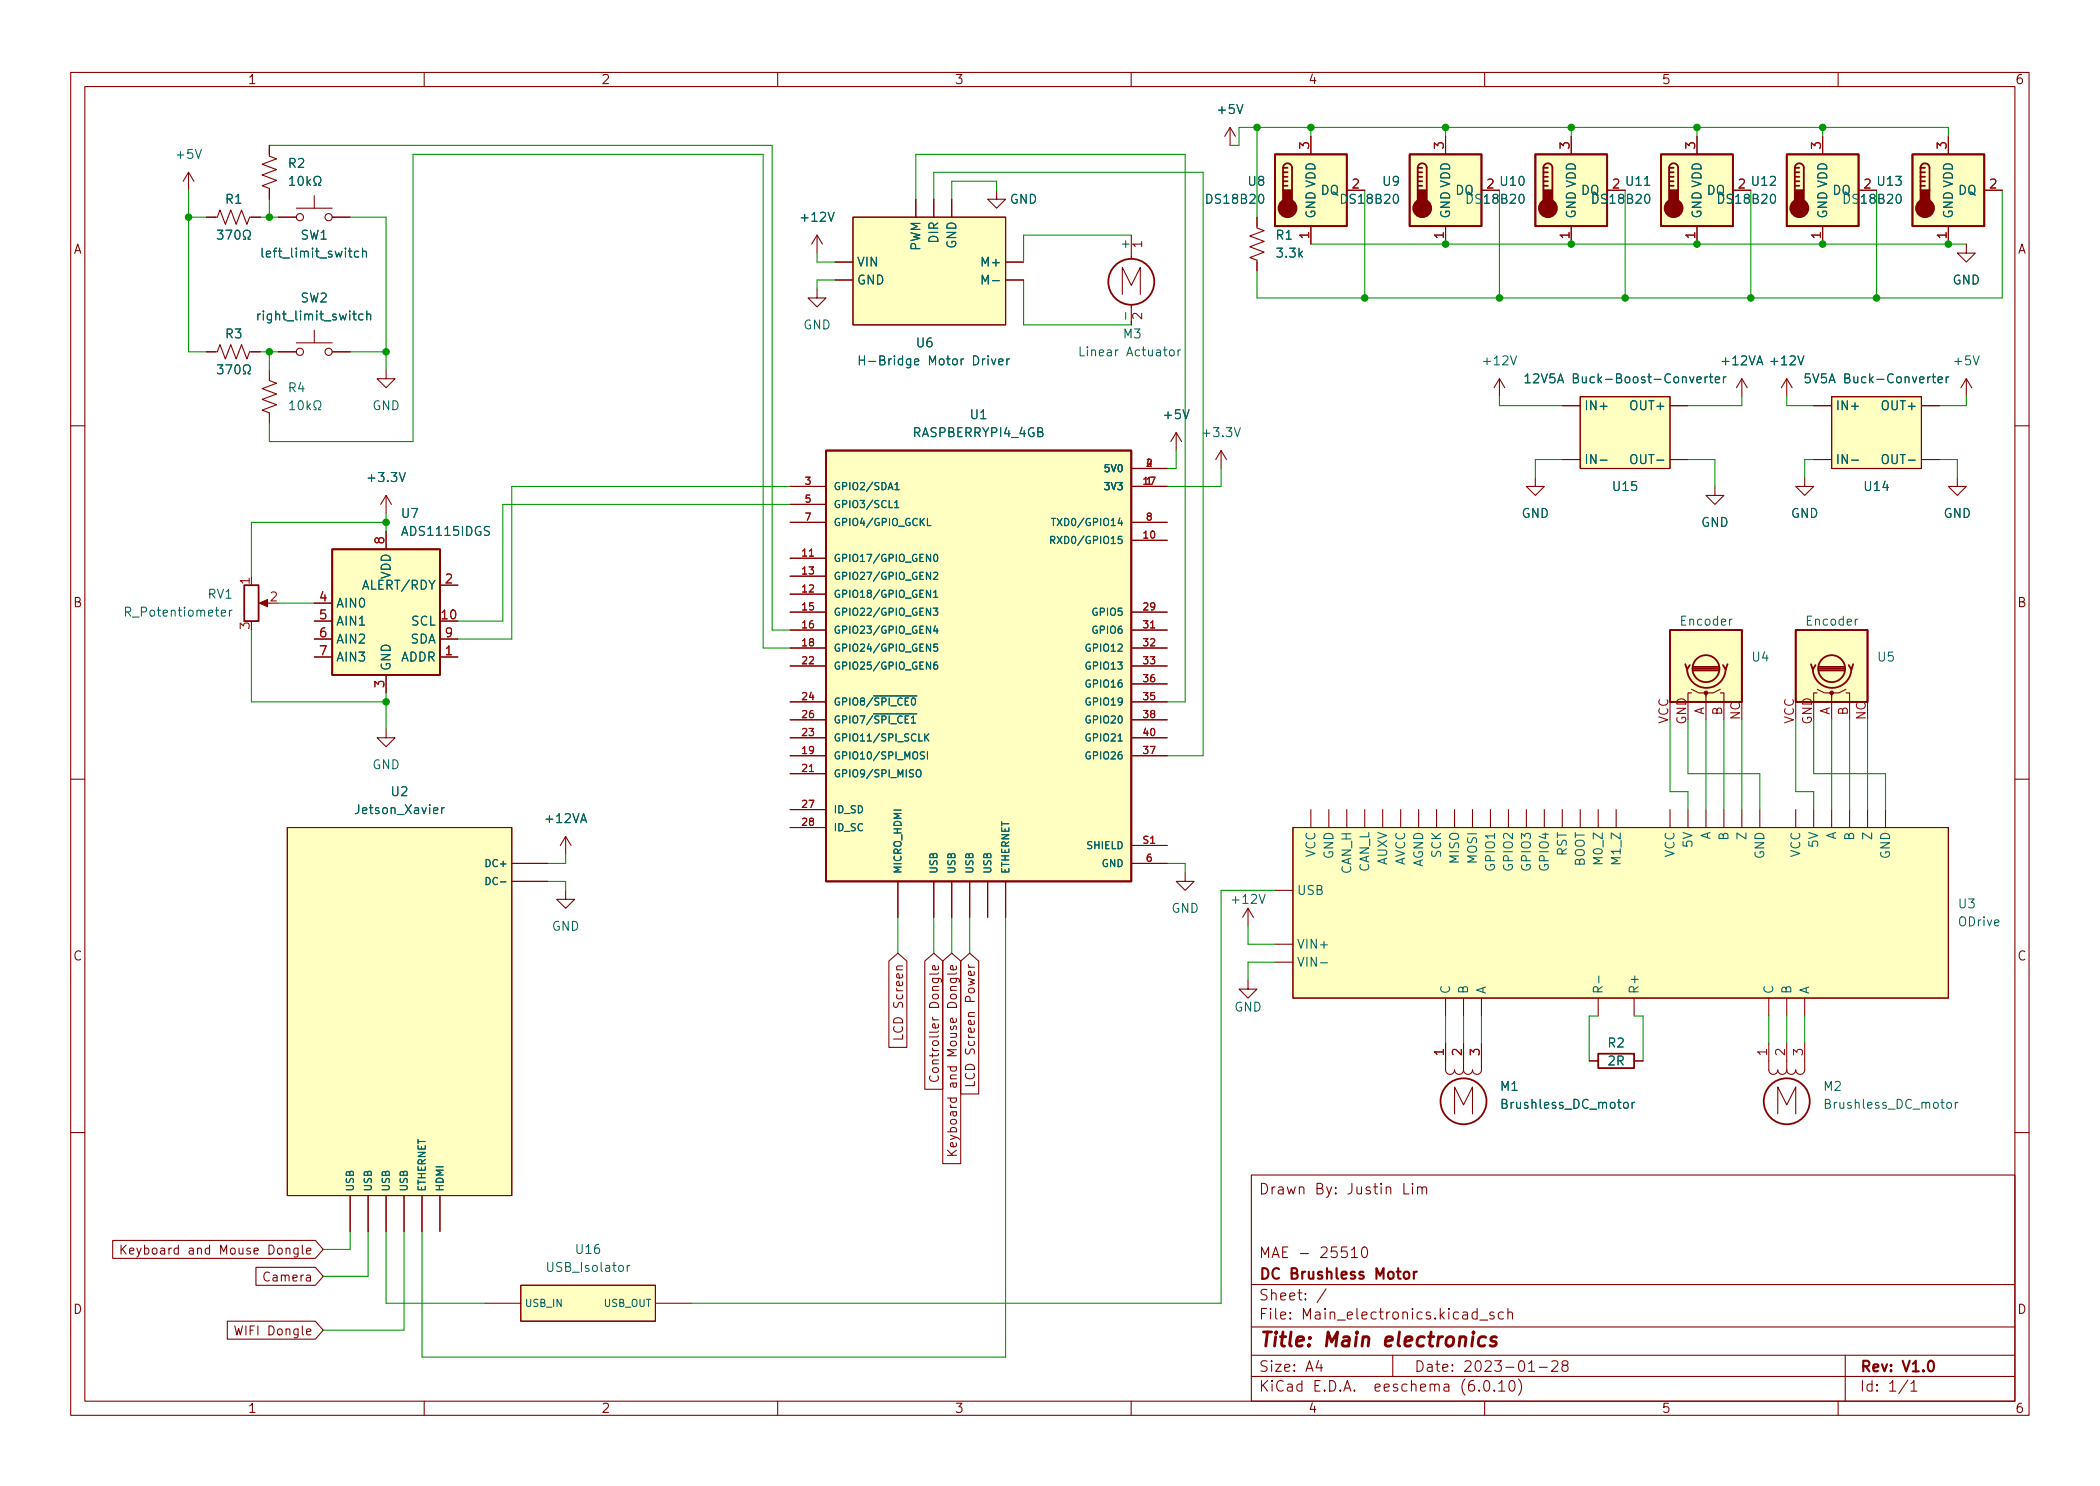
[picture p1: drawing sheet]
<svg xmlns="http://www.w3.org/2000/svg" width="297mm" height="210mm" viewBox="0 0 297 210" stroke-linecap="round" stroke-linejoin="round" font-family="sans-serif">
<g fill="none" stroke="#840000" stroke-width=".15">
<path d="M10 10.2h277v190.1h-277zM12 12.2h273v186.1h-273zM60 10.2v2M110 10.2v2M160 10.2v2M174 18l-.8 1.3M174 18v2.6M174 18l.8 1.3M185.4 19.3v2.5M204.5 19.3v2.5M210 10.2v2M222.2 19.3v2.5"/>
<path d="M240 19.3v2.5M257.8 19.3v2.5M260 10.2v2M275.6 19.3v2.5M26.7 24.4l-.8 1.2M26.7 24.4v2.5M26.7 24.4l.7 1.2M29.2 30.7h1.5l.4-1 .8 2 .7-2 .8 2 .8-2 .7 2 .4-1h1.5M38.1 20.6v1.5l1 .4-2 .7 2 .8-2 .8 2 .7-2 .8 1 .4v1.5M39.4 30.7h2.5M41.9 29.5h5.1M44.4 27.7v1.8"/>
<path d="M47 30.7h2.5M115.6 33.3l-.8 1.2M115.6 33.3v2.5M115.6 33.3l.7 1.2M118.1 39.6h2.5M118.1 37.1h2.5M120.6 30.7h21.6v15.3h-21.6zM129.5 28.2v2.5M132.1 28.2v2.5M134.6 28.2v2.5M141 26.9v1.3h1.2l-1.2 1.3-1.3-1.3h1.3M142.2 39.6h2.6"/>
<path d="M142.2 37.1h2.6M160 33.3v3.3M177.8 30.7v1.6l1 .3-2 .8 2 .8-2 .7 2 .8-2 .7 1 .4v1.5M185.4 32v2.5M204.5 32v2.5M222.2 32v2.5M240 32v2.5M257.8 32v2.5M275.6 32v2.5M278.1 34.5v1.3h1.3l-1.3 1.3-1.2-1.3h1.2M280.7 26.9h2.5M29.2 49.8h1.5l.4-1 .8 2 .7-2 .8 2 .8-2 .7 2 .4-1h1.5"/>
<path d="M38.1 52.3v1.5l1 .4-2 .8 2 .7-2 .8 2 .8-2 .7 1 .4v1.5M39.4 49.8h2.5M41.9 48.5h5.1M44.4 46.7v1.8M47 49.8h2.5M54.6 52.3v1.3h1.3l-1.3 1.3-1.3-1.3h1.3M115.6 40.9v1.3h1.2l-1.2 1.2-1.3-1.2h1.3M158.7 41.7v-3.9l1.3 2.6 1.3-2.6v3.9M160 43.1v2.9M212.1 53.6l-.8 1.3M212.1 53.6v2.5M212.1 53.6l.8 1.3"/>
<path d="M221 56.8h.1M221 57.4h2.5M223.5 56.1h12.7v10.2h-12.7zM236.2 57.4h2.6M246.4 53.6l-.8 1.3M246.4 53.6v2.5M246.4 53.6l.7 1.3M252.7 53.6v2.5M252.7 53.6l-.7 1.3M252.7 53.6l.8 1.3M256.5 56.8h.1M256.5 57.4h2.6"/>
<path d="M259.1 56.1h12.7v10.2h-12.7zM271.8 57.4h2.5M278.1 53.6l-.7 1.3M278.1 53.6v2.5M278.1 53.6l.8 1.3M10 60.2h2M54.6 70.1v2.5M54.6 75.2v2.5M54.6 70.1l-.8 1.3M54.6 70.1l.8 1.3M111.8 68.8h5M111.8 79h5"/>
<path d="M111.8 71.4h5M111.8 73.9h5M160 68.8h5.1M160 76.4h5.1M160 66.3h5.1M160 73.9h5.1M166.4 61.2l-.8 1.3M166.4 61.2v2.5M166.4 61.2l.7 1.3M172.7 63.7l-.7 1.3M172.7 63.7v2.6M172.7 63.7l.8 1.3"/>
<path d="M217.2 67.6v1.2h1.2l-1.2 1.3-1.3-1.3h1.3M221 65h2.5M236.2 65h2.6M242.6 68.8v1.3h1.2l-1.2 1.3-1.3-1.3h1.3M255.3 67.6v1.2h1.2l-1.2 1.3-1.3-1.3h1.3M256.5 65h2.6M271.8 65h2.5M276.9 67.6v1.2h1.2l-1.2 1.3-1.3-1.3h1.3M285 60.2h2M37.1 85.3h1M44.4 93h2.6M44.4 85.3h2.6"/>
<path d="M44.4 87.9h2.6M44.4 90.4h2.6M54.6 95.5v2.5M62.2 93h2.6M62.2 82.8h2.6M62.2 90.4h2.6M111.8 84.1h5M111.8 81.5h5M111.8 86.6h5M111.8 89.1h5M111.8 91.7h5M111.8 94.2h5"/>
<path d="M111.8 99.3h5M160 86.6h5.1M160 89.1h5.1M160 91.7h5.1M160 94.2h5.1M160 99.3h5.1M160 96.8h5.1M239.3 98h-.5v1.3M239.3 97.5l1 .5h1v.5M243.3 98h.5v3.8M243.3 97.5l-1 .5h-1v3.8M257 98h-.5v1.3"/>
<path d="M257 97.5l1.1 .5h1v.5M261.1 98h.5v3.8M261.1 97.5l-1 .5h-1v3.8M10 110.2h2M40.6 117.1h31.8v52.1h-31.8zM54.6 103.1v1.3h1.3l-1.3 1.3-1.3-1.3h1.3M80 118.4l-.8 1.2M80 118.4v2.5M80 118.4l.8 1.2M111.8 106.9h5M111.8 109.5h5M111.8 104.4h5"/>
<path d="M111.8 101.8h5M111.8 114.5h5M111.8 117.1h5M160 106.9h5.1M160 104.4h5.1M160 101.8h5.1M160 119.6h5.1M182.9 117.1h92.7v24.1h-92.7zM185.4 114.5v2.6M188 114.5v2.6M190.5 114.5v2.6M193 114.5v2.6"/>
<path d="M195.6 114.5v2.6M198.1 114.5v2.6M200.7 114.5v2.6M203.2 114.5v2.6M205.7 114.5v2.6M208.3 114.5v2.6M210.8 114.5v2.6M213.4 114.5v2.6M215.9 114.5v2.6M218.4 114.5v2.6M221 114.5v2.6M223.5 114.5v2.6"/>
<path d="M226.1 114.5v2.6M228.6 114.5v2.6M236.2 114.5v2.6M238.8 114.5v2.6M241.3 114.5v2.6M243.8 114.5v2.6M246.4 114.5v2.6M248.9 114.5v2.6M254 114.5v2.6M256.5 114.5v2.6M259.1 114.5v2.6M261.6 114.5v2.6"/>
<path d="M264.2 114.5v2.6M266.7 114.5v2.6M285 110.2h2M72.4 122.2h5.1M72.4 124.7h5.1M80 126v1.2h1.3l-1.3 1.3-1.3-1.3h1.3M125.7 136l1.3-1.1 1.3 1.1v12.2h-2.6zM127 124.7v5.1M130.8 136l1.3-1.1 1.3 1.1v18.1h-2.6zM132.1 124.7v5.1M132.7 136.7v.3l-.1 .2h-.6v-.5l.2-.1 .1 .6M133.3 136l1.3-1.1 1.3 1.1v28.6h-2.6z"/>
<path d="M134.6 124.7v5.1M135.2 136.7l.1 .3-.2 .2h-.6v-.5l.2-.1 .2 .6M135.9 136l1.3-1.1 1.2 1.1v18.8h-2.5zM137.2 124.7v5.1M139.7 124.7v5.1M142.2 124.7v5.1M160 122.2h5.1M167.6 123.4v1.3h1.3l-1.3 1.3-1.2-1.3h1.2M176.5 138.7v1.2h1.3l-1.3 1.3-1.2-1.3h1.2M176.5 128.5l-.7 1.3M176.5 128.5v2.6M176.5 128.5l.8 1.3"/>
<path d="M180.3 126h2.6M180.3 133.6h2.6M180.3 136.1h2.6M127.7 146.4v.6h-1.3M131.6 152.2a.51 .51 0 0 0 0 .6 .51 .51 0 0 0 .6 .2 .48 .48 0 0 0 .5-.2 .48 .48 0 0 0-.1-.6M136.7 151.9a.51 .51 0 0 0 0 .6 .51 .51 0 0 0 .6 .1 .48 .48 0 0 0 .5-.2 .48 .48 0 0 0-.1-.5M137.8 153v.6h-1.2M204.5 147.6v3.8a.64 .64 0 0 0 .6 .6 .64 .64 0 0 0 .6-.6 .64 .64 0 0 0 .7 .6 .64 .64 0 0 0 .6-.6M204.5 141.2v2.6M205.7 157.6v-3.8l1.3 2.5 1.3-2.5v3.8M207 141.2v2.6M207 147.6v3.8"/>
<path d="M209.5 147.6v3.8a.64 .64 0 0 1-.6 .6 .64 .64 0 0 1-.6-.6 .64 .64 0 0 1-.7 .6 .64 .64 0 0 1-.6-.6M209.5 141.2v2.6M224.8 150.1h1.3M226.1 141.2v2.6M231.1 150.1h1.3M231.1 141.2v2.6M250.2 147.6v3.8a.64 .64 0 0 0 .6 .6 .64 .64 0 0 0 .7-.6 .64 .64 0 0 0 .6 .6 .64 .64 0 0 0 .6-.6M250.2 141.2v2.6M251.5 157.6v-3.8l1.2 2.5 1.3-2.5v3.8M252.7 141.2v2.6M252.7 147.6v3.8M255.3 147.6v3.8a.64 .64 0 0 1-.7 .6 .64 .64 0 0 1-.6-.6 .64 .64 0 0 1-.6 .6 .64 .64 0 0 1-.7-.6"/>
<path d="M255.3 141.2v2.6M10 160.2h2M15.9 175.5h28.7l1.1 1.3-1.1 1.2h-28.7zM17.1 176.2v1.2M17.3 176.7l.5 .7M17.8 176.2l-.7 .7M18.3 177l.6-.1v-.2l-.4-.1-.2 .2 .1 .6h.5M19.4 176.6l.3 .8M20 176.6l-.5 1.1-.1 .2M36.2 179.3h8.4l1.1 1.3-1.1 1.3h-8.4zM43.4 177l.6-.1-.1-.2-.4-.1-.1 .2v.6h.5M49.5 169.2v5"/>
<path d="M52.1 169.2v5M54.6 169.2v5M57.1 169.2v5M59.7 169.2v5M62.2 169.2v5M134 163.5h1.3M134 162.7l.7 .8M134.4 160.6l1.2 .4 .1 .2M135.2 161.7l.1 .4-.2 .2-.6-.1v-.5h.2l.2 .6M135.3 162.7l-.7 .6M135.3 160.9l-.9 .3M177 166.3h108v32h-108z"/>
<path d="M191.1 176.9l.5-.5v1.5M191.1 177.9h.9M192.7 176.6a.36 .36 0 0 1 .4-.2 .36 .36 0 0 1 .3 .3 .77 .77 0 0 1-.5 1.2 .91 .91 0 0 1-.2-1.3zM198.6 167.4v1.5h.7M199.8 167.4l-.1 .1 .1 .1 .1-.1-.1-.1v.2M199.8 167.9v1M200.5 168.1a.37 .37 0 0 1 .6 0v.8M200.5 167.9v1M201.1 168.1l.3-.2 .3 .1 .1 .9M285 160.2h2M32.2 186.9h12.4l1.1 1.3-1.1 1.3h-12.4zM33.2 187.6l.3 1.3 .3-.9 .2 .9 .3-1.3"/>
<path d="M60 198.3v2M68.6 184.4h5.1M73.7 181.9h19v5h-19zM92.7 184.4h5.1M110 198.3v2M160 198.3v2M177 194.8h108M177 191.8h108M177 187.8h108M177 181.8h108M186.5 192.5l-.4 1h1M186.9 193v1"/>
<path d="M187.6 182.4l-1.3 1.9M197 191.8v3M208.9 185.7l-.4-.1-.3 .3v.4l.2 .3h.1h.4M208.9 185.1v1.5M209.3 186.8h1.1M210 198.3v2M210.1 195.4a.36 .36 0 0 1 .5 .2 .77 .77 0 0 1-.4 1.2 1 1 0 0 1-.1-1.4zM211.3 185.7l-.4-.1-.2 .2 .1 .3 .5 .1 .1 .1-.1 .3h-.2h-.4M211.4 196.7v.1h-.1l.1-.1v.1M212 195.8l.4-.5v1.5M212 196.8h.9M212.6 185.7l-.4-.1-.3 .3v.4l.2 .3h.1h.4"/>
<path d="M213.3 185.8a.37 .37 0 0 1 .6 0v.8M213.3 185.1v1.5M213.6 195.4a.36 .36 0 0 1 .6 .2 .77 .77 0 0 1-.4 1.2 1 1 0 0 1-.2-1.4zM214.8 195.1a1.72 1.72 0 0 1 0 2.3M216.2 194h.9M217.7 193.5h1.2M219.5 192.7l.2-.2 .5 .1a.41 .41 0 0 1 .1 .6l-.9 .8h1M221.2 193.2l-.1-.1a.31 .31 0 0 1-.2-.3 .31 .31 0 0 1 .3-.3l.4 .1a.31 .31 0 0 1 .2 .3 .31 .31 0 0 1-.3 .3h-.4l-.2 .3 .1 .4 .2 .1h.4l.2-.3-.1-.4-.2-.1M260 198.3v2M261 191.8v6.5M269.9 195.3l-1.3 1.9M270.3 195.8l.4-.5v1.5"/>
<path d="M270.3 196.8h.9"/>
<circle cx="42.4" cy="30.7" r=".51"/>
<circle cx="46.5" cy="30.7" r=".51"/>
<circle cx="42.4" cy="49.8" r=".51"/>
<circle cx="46.5" cy="49.8" r=".51"/>
</g>
<path d="M200 179.9v1M200.4 179.9l-.3 .1-.1 .2M198.6 180.1a.41 .41 0 0 1 .4-.2 .41 .41 0 0 1 .3 .3v.4a.41 .41 0 0 1-.4 .3 .41 .41 0 0 1-.3-.3zM272.9 192.6a.36 .36 0 0 1 .6 .2 .77 .77 0 0 1-.4 1.2 1 1 0 0 1-.2-1.4z" fill="none" stroke="#840000" stroke-width=".3"/>
<path d="M208.3 189.1l-.1 1.4M208.4 188.5l-.1 .1 .1 .1 .1-.1-.1-.1v.2M210.1 189.2a.66 .66 0 0 0-.9 .3l-.1 .6 .1 .3 .2 .1 .6-.1M211.7 189.2a.49 .49 0 0 0-.8 .3v.2l.7 .2v.3l-.3 .3-.5-.1" fill="none" stroke="#840000" stroke-width=".4"/>
<g fill="none" stroke="#840000" stroke-width=".25">
<path d="M180.3 21.8h10.2v10.2h-10.2zM181.5 23.7a.64 .64 0 0 1 .6-.6 .64 .64 0 0 1 .7 .6v3.2M181.5 26.3h.6M181.5 25.6h.6M181.5 25h.6M181.5 24.4h.6M181.5 23.7h.6M181.5 23.7v3.2M199.4 21.8h10.1v10.2h-10.1zM200.5 23.7a.64 .64 0 0 1 .7-.6 .64 .64 0 0 1 .6 .6v3.2M200.5 26.3h.7M200.5 25.6h.7"/>
<path d="M200.5 25h.7M200.5 24.4h.7M200.5 23.7h.7M200.5 23.7v3.2M217.2 21.8h10.1v10.2h-10.1zM218.3 23.7a.64 .64 0 0 1 .6-.6 .64 .64 0 0 1 .7 .6v3.2M218.3 26.3h.6M218.3 25.6h.6M218.3 25h.6M218.3 24.4h.6M218.3 23.7v3.2M218.3 23.7h.6"/>
<path d="M234.9 21.8h10.2v10.2h-10.2zM236.1 23.7a.64 .64 0 0 1 .6-.6 .64 .64 0 0 1 .7 .6v3.2M236.1 26.3h.6M236.1 25.6h.6M236.1 25h.6M236.1 24.4h.6M236.1 23.7h.6M236.1 23.7v3.2M252.7 21.8h10.2v10.2h-10.2zM253.9 23.7a.64 .64 0 0 1 .6-.6 .64 .64 0 0 1 .6 .6v3.2M253.9 26.3h.6M253.9 25.6h.6"/>
<path d="M253.9 25h.6M253.9 24.4h.6M253.9 23.7h.6M253.9 23.7v3.2M270.5 21.8h10.2v10.2h-10.2zM271.7 23.7a.64 .64 0 0 1 .6-.6 .64 .64 0 0 1 .6 .6v3.2M271.7 26.3h.6M271.7 25.6h.6M271.7 25h.6M271.7 24.4h.6M271.7 23.7h.6M271.7 23.7v3.2"/>
<path d="M47 77.7h15.2v17.8h-15.2zM116.8 63.7h43.2v61h-43.2zM34.5 82.8h2.1v5.1h-2.1zM236.2 89.1h10.2v10.2h-10.2zM238.4 94l.2 .7 .4-.6M238.6 94.6a2.73 2.73 0 0 0 2.8 2.7 2.73 2.73 0 0 0 2.7-2.7M239.5 94.4h3.6M239.5 94.9h3.6M239.5 94.6h3.6M244.3 94l-.2 .7-.4-.6M254 89.1h10.2v10.2h-10.2zM256.2 94l.2 .7 .4-.6"/>
<path d="M256.4 94.6a2.73 2.73 0 0 0 2.7 2.7 2.73 2.73 0 0 0 2.8-2.7M257.3 94.4h3.6M257.3 94.9h3.6M257.3 94.6h3.6M262.1 94l-.2 .7-.4-.6M226.1 149.1h5v2h-5z"/>
<circle cx="160" cy="39.9" r="3.3"/>
<circle cx="241.3" cy="94.6" r="1.9"/>
<circle cx="259.1" cy="94.6" r="1.9"/>
<circle cx="207" cy="155.8" r="3.3"/>
<circle cx="252.7" cy="155.8" r="3.3"/>
</g>
<g fill="none" stroke="#006464" stroke-width=".15">
<path d="M30.7 32.6h.8l-.4 .5 .4 .1v.5l-.2 .1h-.4l-.2-.1M32 32.6h.8l-.5 1.2M33.3 32.7l.2-.1a.69 .69 0 0 1 .3 1.1l-.2 .1a.69 .69 0 0 1-.3-1.1zM34.4 33.8h.3v-.2a.54 .54 0 0 1-.2-.7 .54 .54 0 0 1 .7-.3 .58 .58 0 0 1-.1 1v.2h.3M41 25.3l.3-.3v1.2M41 26.2h.7M42.4 25h.1a.69 .69 0 0 1 .3 1.1l-.2 .1a.69 .69 0 0 1-.3-1.1zM43.4 25v1.2M43.6 25.7l.3 .5M43.9 25.4l-.5 .5M44.4 26.2h.3v-.2a.54 .54 0 0 1-.3-.8 .54 .54 0 0 1 .8-.2 .58 .58 0 0 1-.1 1v.2h.3M50.7 35.6l-.3-.1-.3 .3v.3l.2 .2h.4"/>
<path d="M51.3 35.7l.2-.2 .3 .1v.8M51.3 35.1v1.3M30.7 51.6h.8l-.4 .5 .4 .1v.6l-.2 .1h-.4l-.2-.1M32 51.6h.8l-.5 1.3M33.4 51.7l.1-.1a.69 .69 0 0 1 .3 1.2l-.2 .1a.69 .69 0 0 1-.3-1.2zM34.4 52.9h.3v-.2a.54 .54 0 0 1-.2-.8 .54 .54 0 0 1 .7-.2 .58 .58 0 0 1-.1 1v.2h.3M41 57.1l.3-.4v1.3M41 58h.7M42.4 56.8l.1-.1a.69 .69 0 0 1 .3 1.2l-.2 .1a.69 .69 0 0 1-.3-1.2zM43.4 56.7v1.3M43.6 57.5l.3 .5M43.9 57.1l-.5 .5"/>
<path d="M44.4 58h.3v-.3a.54 .54 0 0 1-.3-.7 .54 .54 0 0 1 .8-.2 .58 .58 0 0 1-.1 .9v.3h.3M51.3 44.5l-.3-.1-.3 .3v.3l.2 .2h.4M51.9 44.5l.2-.1 .3 .1v.8M51.9 44v1.3M121.6 50.4v1.2M121.6 51h.7M122.3 50.4v1.2M138.9 40.2v-1.3l.5 .9 .4-.9v1.3M140.2 50.8l.3 .8 .3-.8M141.3 51.2l.6-.1-.1-.3h-.3l-.2 .2v.6h.5M142.4 50.8v.8M142.8 50.8h-.3l-.1 .2"/>
<path d="M165.5 49.6l.2-.1 .3 .1 .1 .5-.1 .2-.3 .1-.2-.2zM166.6 49.5v.9M167 49.5l-.2 .1-.2 .1M215.7 53.3l.4-.4v1.3M215.7 54.2h.7M216.9 53l.2-.1h.3l.2 .1 .1 .3-.1 .1-.7 .8h.8M241.5 53.3l-.2 .1-.1 .2M241.8 53.3h.5M242 52.9v1.1v.1l.3 .1M242.6 53.7l.6-.1v-.2l-.4-.1-.2 .2 .1 .6h.5M243.8 53.3v.9M244.1 53.3l-.2 .1-.1 .2"/>
<path d="M256 52.9h-.6l-.1 .6 .2-.1h.4l.2 .2-.1 .4-.2 .2h-.3l-.2-.2M274.1 53.7l.6-.1v-.2l-.4-.1-.2 .2 .1 .6h.5M275.3 53.3v.9M275.7 53.3l-.3 .1-.1 .2M126.5 71.1l.3-.3v1M126.5 71.8h.6M126.6 68.6l.3-.3v1M126.6 69.3h.6M131.2 73.4v1h.5M132.2 78.5l.1-.1a.54 .54 0 0 1 .4 .5 .54 .54 0 0 1-.4 .5h-.1l-.1-.3zM148.6 76.4h.5l.1-.2v-.2l-.6-.1v1M148.7 73.4h.6"/>
<path d="M148.9 76.4l.3 .5M149 73.4v1M226.3 65.1h1M230.7 64.5a.43 .43 0 0 1 .5-.2 .43 .43 0 0 1 .3 .4v.5a.42 .42 0 0 1-.4 .4 .42 .42 0 0 1-.4-.4zM261.9 65.1h1M266.3 64.5a.43 .43 0 0 1 .5-.2 .43 .43 0 0 1 .3 .4v.5a.42 .42 0 0 1-.4 .4 .42 .42 0 0 1-.5-.4zM32.5 86.3v.9M32.8 86.3l-.2 .1-.1 .2M132 86.1h.6l-.3 .3 .3 .1v.5l-.2 .1-.4-.1M132.1 83.8l.2-.3v1M132.1 81.1l.3-.1 .2 .3-.6 .7h.6M132.1 84.5h.5"/>
<path d="M132.3 88.5l-.2 .8h.6M132.5 93.7h-.2a.68 .68 0 0 0 0 1l.3-.1v-.3l-.2-.2h-.1l-.2 .2M132.5 88.9v.7M132.6 91.1h-.5v.5l.1-.1 .3 .1 .1 .1v.4h-.2h-.3M62.5 114.3v.8M62.8 114.3h-.2l-.1 .2M129.6 109.1l.2-.2a.34 .34 0 0 1 .5 .4v.3a.34 .34 0 0 1-.4 .3 .34 .34 0 0 1-.3-.3zM130.8 106.4h-.4l-.2 .1v.3l.5 .2 .1 .2-.2 .2-.4-.1M130.8 103.8v1M130.9 104.3l.5 .5M131.2 106.4v1M131.4 103.8l-.6 .6"/>
<path d="M68.8 124.2a.51 .51 0 0 1 .5 .5 .51 .51 0 0 1-.5 .5zM186.8 136.2h1M226.2 138.1v1M229.8 156h.3l.2 .2v.4l-.2 .2h-.3l-.2-.2v-.4zM230.9 156v.8M231.2 156h-.2l-.1 .2M275.4 156.1l.2-.1 .4 .1v.5l-.1 .2h-.3l-.2-.1zM276.6 156v.8M276.9 156h-.2l-.1 .2M88.7 179v.9M89.1 179l-.3 .1-.1 .2"/>
</g>
<g fill="#ffffc2" stroke="#ffffc2" stroke-width=".14">
<path d="M217.2 21.8h10.1v10.2h-10.1z"/>
<path d="M270.5 21.8h10.2v10.2h-10.2z"/>
<path d="M199.4 21.8h10.1v10.2h-10.1z"/>
<path d="M120.6 30.7h21.6v15.3h-21.6z"/>
<path d="M259.1 56.1h12.7v10.2h-12.7z"/>
<path d="M234.9 21.8h10.2v10.2h-10.2z"/>
<path d="M180.3 21.8h10.2v10.2h-10.2z"/>
<path d="M182.9 117.1h92.7v24.1h-92.7z"/>
<path d="M252.7 21.8h10.2v10.2h-10.2z"/>
<path d="M223.5 56.1h12.7v10.2h-12.7z"/>
<path d="M254 89.1h10.2v10.2h-10.2z"/>
<path d="M40.6 117.1h31.8v52.1h-31.8z"/>
<path d="M236.2 89.1h10.2v10.2h-10.2z"/>
<path d="M116.8 63.7h43.2v61h-43.2z"/>
<path d="M73.7 181.9h19v5h-19z"/>
<path d="M47 77.7h15.2v17.8h-15.2z"/>
</g>
<g fill="#840000" stroke="#840000" stroke-width=".25">
<path d="M218.3 26.9h1.3v1.9h-1.3z"/>
<path d="M271.7 26.9h1.2v1.9h-1.2z"/>
<path d="M200.5 26.9h1.3v1.9h-1.3z"/>
<path d="M236.1 26.9h1.3v1.9h-1.3z"/>
<path d="M181.5 26.9h1.3v1.9h-1.3z"/>
<path d="M253.9 26.9h1.2v1.9h-1.2z"/>
<circle cx="218.9" cy="29.5" r="1.27"/>
<circle cx="272.3" cy="29.5" r="1.27"/>
<circle cx="201.2" cy="29.5" r="1.27"/>
<circle cx="236.7" cy="29.5" r="1.27"/>
<circle cx="182.1" cy="29.5" r="1.27"/>
<circle cx="254.5" cy="29.5" r="1.27"/>
</g>
<g fill="#840000" stroke="#840000" stroke-width=".15">
<path d="M36.7 85.3l1.1-.5v1z"/>
<circle cx="259.1" cy="98" r=".25"/>
<circle cx="241.3" cy="98" r=".25"/>
</g>
<g fill="none" stroke="#009600" stroke-width=".15">
<path d="M177.8 18v12.7M185.4 18v1.3M204.5 18v1.3M222.2 18v1.3M240 18v1.3M257.8 18v1.3M275.6 19.3v-1.3h-100.3v2.6h-1.3M26.7 26.9v22.9h2.5M26.7 30.7h2.5M36.8 30.7h2.6M38.1 20.6h71.1v68.5h2.6M38.1 28.2v2.5"/>
<path d="M49.5 30.7h5.1v21.6M115.6 35.8v1.3h2.5M118.1 39.6h-2.5v1.3M129.5 28.2v-6.4h38.1v77.5h-2.5M132.1 28.2v-3.8h38.1v82.5h-5.1M141 26.9v-1.3h-6.4v2.6M144.8 39.6v6.4h15.2M160 33.3h-15.2v3.8M185.4 34.5h92.7M193 26.9v15.3M212.1 26.9v15.3M229.9 26.9v15.3"/>
<path d="M247.6 26.9v15.3M265.4 26.9v15.3M283.2 26.9v15.3h-105.4v-3.9M36.8 49.8h2.6M38.1 59.9v2.6h20.3v-40.7h49.5v69.9h3.9M38.1 49.8v2.5M49.5 49.8h5.1M212.1 56.1v1.3h8.9M246.4 56.1v1.3h-7.6M252.7 56.1v1.3h3.8M278.1 56.1v1.3h-3.8M54.6 72.6v2.6"/>
<path d="M54.6 73.9h-19v7.6M111.8 68.8h-39.4v21.6h-7.6M111.8 71.4h-40.7v16.5h-6.3M166.4 63.7v2.6h-1.3M172.7 66.3v2.5h-7.6M221 65h-3.8v2.6M238.8 65h3.8v3.8M256.5 65h-1.2v2.6M274.3 65h2.6v2.6M35.6 89.1v10.2h19M39.4 85.3h5M54.6 98v5.1"/>
<path d="M236.2 101.8v10.2h2.6v2.5M238.8 101.8v7.7h10.1v5M241.3 101.8v12.7M243.8 101.8v12.7M246.4 101.8v12.7M254 101.8v10.2h2.5v2.5M256.5 101.8v7.7h10.2v5M259.1 101.8v12.7M261.6 101.8v12.7M264.2 101.8v12.7M77.5 124.7h2.5v1.3M80 120.9v1.3h-2.5"/>
<path d="M127 129.8v5.1M132.1 129.8v5.1M134.6 129.8v5.1M137.2 129.8v5.1M142.2 129.8v62.2h-82.5v-17.8M165.1 122.2h2.5v1.2M176.5 131.1v2.5h3.8M180.3 126h-7.6v58.4h-74.9M180.3 136.1h-3.8v2.6M204.5 143.8v3.8M207 143.8v3.8M209.5 143.8v3.8"/>
<path d="M226.1 143.8h-1.3v6.3M231.1 143.8h1.3v6.3M250.2 143.8v3.8M252.7 143.8v3.8M255.3 143.8v3.8M49.5 174.2v2.6h-3.8M52.1 174.2v6.4h-6.4M54.6 174.2v10.2h14M57.1 174.2v14h-11.4"/>
</g>
<g fill="#009600" stroke="#009600" stroke-width=".15">
<circle cx="204.5" cy="18" r=".46"/>
<circle cx="185.4" cy="18" r=".46"/>
<circle cx="204.5" cy="34.5" r=".46"/>
<circle cx="222.2" cy="18" r=".46"/>
<circle cx="222.2" cy="34.5" r=".46"/>
<circle cx="212.1" cy="42.2" r=".46"/>
<circle cx="193" cy="42.2" r=".46"/>
<circle cx="257.8" cy="34.5" r=".46"/>
<circle cx="240" cy="18" r=".46"/>
<circle cx="275.6" cy="34.5" r=".46"/>
<circle cx="265.4" cy="42.2" r=".46"/>
<circle cx="257.8" cy="18" r=".46"/>
<circle cx="229.9" cy="42.2" r=".46"/>
<circle cx="240" cy="34.5" r=".46"/>
<circle cx="247.6" cy="42.2" r=".46"/>
<circle cx="177.8" cy="18" r=".46"/>
<circle cx="38.1" cy="49.8" r=".46"/>
<circle cx="54.6" cy="73.9" r=".46"/>
<circle cx="54.6" cy="49.8" r=".46"/>
<circle cx="38.1" cy="30.7" r=".46"/>
<circle cx="26.7" cy="30.7" r=".46"/>
<circle cx="54.6" cy="99.3" r=".46"/>
</g>
<text font-size="2.8" fill="#840000" x="178" y="190.6">Title: Main electronics</text>
<g font-size="2.1" fill="#840000">
<text x="178" y="169">Drawn By: Justin Lim</text>
<text x="178" y="178">MAE - 25510</text>
<text x="178" y="184">Sheet: /</text>
<text x="178" y="181">DC Brushless Motor</text>
<text x="178" y="186.7">File: Main_electronics.kicad_sch</text>
<text x="178" y="196.9">KiCad E.D.A. eeschema (6.0.10)</text>
<text x="178" y="194.1">Size: A4</text>
<text x="200" y="194.1">Date: 2023-01-28</text>
<text x="263" y="194.1">Rev: V1.0</text>
<text x="263" y="196.9">Id: 1/1</text>
</g>
<g font-size="1.8" fill="#840000">
<text x="35" y="11.9">1</text>
<text x="85" y="11.9">2</text>
<text x="135" y="11.9">3</text>
<text x="185" y="11.9">4</text>
<text x="235" y="11.9">5</text>
<text x="285" y="11.9">6</text>
<text x="189.9" y="28.8">DS18B20</text>
<text x="207.7" y="28.8">DS18B20</text>
<text x="10.3" y="35.9">A</text>
<text x="285.3" y="35.9">A</text>
<text x="10.3" y="85.9">B</text>
<text x="285.3" y="85.9">B</text>
<text x="10.3" y="135.9">C</text>
<text x="285.3" y="135.9">C</text>
<text x="127.7" y="146.3" transform="rotate(-90 127.7 146.3)">LCD Screen</text>
<text x="132.8" y="151.2" transform="rotate(-90 132.8 151.2)">Controller Dongle</text>
<text x="137.9" y="152.1" transform="rotate(-90 137.9 152.1)">LCD Screen Power</text>
<text x="135.3" y="160.7" transform="rotate(-90 135.3 160.7)">Keyboard and Mouse Dongle</text>
<text x="19.9" y="177.5">Keyboard and Mouse Dongle</text>
<text x="10.3" y="185.9">D</text>
<text x="37.8" y="181.3">Camera</text>
<text x="285.3" y="185.9">D</text>
<text x="34.1" y="188.9">WIFI Dongle</text>
<text x="35" y="199.9">1</text>
<text x="85" y="199.9">2</text>
<text x="135" y="199.9">3</text>
<text x="185" y="199.9">4</text>
<text x="235" y="199.9">5</text>
<text x="285" y="199.9">6</text>
</g>
<g font-size="1.8" fill="#006464">
<text x="172.4" y="16.1">+5V</text>
<text x="25.1" y="22.5">+5V</text>
<text x="40.8" y="23.7">R2</text>
<text x="31.9" y="28.8">R1</text>
<text x="142.8" y="28.8">GND</text>
<text x="170.9" y="28.8">DS18B20</text>
<text x="176.6" y="26.3">U8</text>
<text x="186.8" y="27.6">DQ</text>
<text x="195.6" y="26.3">U9</text>
<text x="205.9" y="27.6">DQ</text>
<text x="223.7" y="27.6">DQ</text>
<text x="225.5" y="28.8">DS18B20</text>
<text x="228.1" y="26.7">2 U11</text>
<text x="241.4" y="27.6">DQ</text>
<text x="243.3" y="28.8">DS18B20</text>
<text x="245.9" y="26.7">2 U12</text>
<text x="259.2" y="27.6">DQ</text>
<text x="261" y="28.8">DS18B20</text>
<text x="263.7" y="26.7">2 U13</text>
<text x="277" y="27.6">DQ</text>
<text x="42.5" y="33.9">SW1</text>
<text x="113.5" y="31.4">+12V</text>
<text x="130.2" y="35.6" transform="rotate(-90 130.2 35.6)">PWM</text>
<text x="132.7" y="34.3" transform="rotate(-90 132.7 34.3)">DIR</text>
<text x="135.3" y="35.2" transform="rotate(-90 135.3 35.2)">GND</text>
<text x="159.8" y="35.1" transform="rotate(-90 159.8 35.1)">+</text>
<text x="180.5" y="33.9">R1</text>
<text x="186.1" y="31" transform="rotate(-90 186.1 31)">GND VDD</text>
<text x="205.1" y="31" transform="rotate(-90 205.1 31)">GND VDD</text>
<text x="222.9" y="31" transform="rotate(-90 222.9 31)">GND VDD</text>
<text x="240.7" y="31" transform="rotate(-90 240.7 31)">GND VDD</text>
<text x="258.4" y="31" transform="rotate(-90 258.4 31)">GND VDD</text>
<text x="276.2" y="31" transform="rotate(-90 276.2 31)">GND VDD</text>
<text x="37.6" y="36.4">left_limit_switch</text>
<text x="121.2" y="40.3">GND</text>
<text x="121.2" y="37.7">VIN</text>
<text x="139.2" y="37.7">M+</text>
<text x="139.7" y="40.3">M-</text>
<text x="180.7" y="36.4">3.3k</text>
<text x="276.2" y="40.3">GND</text>
<text x="31.9" y="47.9">R3</text>
<text x="36.9" y="45.3">right_limit_switch</text>
<text x="42.5" y="42.8">SW2</text>
<text x="113.6" y="46.6">GND</text>
<text x="158.9" y="47.9">M3</text>
<text x="159.8" y="45" transform="rotate(-90 159.8 45)">-</text>
<text x="122.8" y="51.7">H-Bridge Motor Driver</text>
<text x="129.7" y="49.1">U6</text>
<text x="153.3" y="50.4">Linear Actuator</text>
<text x="210" y="51.7">+12V</text>
<text x="243.7" y="51.7">+12VA</text>
<text x="250.6" y="51.7">+12V</text>
<text x="276.5" y="51.7">+5V</text>
<text x="40.8" y="55.5">R4</text>
<text x="52.6" y="58">GND</text>
<text x="137.3" y="59.3">U1</text>
<text x="164.8" y="59.3">+5V</text>
<text x="217.5" y="54.2">12V5A Buck-Boost-Converter</text>
<text x="224" y="58">IN+</text>
<text x="230.9" y="58">OUT+</text>
<text x="256.3" y="54.2">5V5A Buck-Converter</text>
<text x="259.6" y="58">IN+</text>
<text x="266.5" y="58">OUT+</text>
<text x="129.2" y="61.8">RASPBERRYPI4_4GB</text>
<text x="170.4" y="61.8">+3.3V</text>
<text x="224" y="65.7">IN-</text>
<text x="231.4" y="65.7">OUT-</text>
<text x="259.6" y="65.7">IN-</text>
<text x="266.9" y="65.7">OUT-</text>
<text x="52.3" y="68.2">+3.3V</text>
<text x="228.2" y="69.5">U15</text>
<text x="263.8" y="69.5">U14</text>
<text x="56.8" y="73.3">U7</text>
<text x="57.1" y="75.8">ADS1115IDGS</text>
<text x="215.2" y="73.3">GND</text>
<text x="240.6" y="74.5">GND</text>
<text x="253.3" y="73.3">GND</text>
<text x="274.9" y="73.3">GND</text>
<text x="51.6" y="83.4">ALERT/RDY</text>
<text x="55.2" y="82" transform="rotate(-90 55.2 82)">VDD</text>
<text x="18.1" y="87.2">R_Potentiometer</text>
<text x="29.4" y="84.7">RV1</text>
<text x="47.5" y="86">AIN0</text>
<text x="47.5" y="88.5">AIN1</text>
<text x="58.2" y="88.5">SCL</text>
<text x="237.8" y="88.5">Encoder</text>
<text x="255.6" y="88.5">Encoder</text>
<text x="47.5" y="91.1">AIN2</text>
<text x="47.5" y="93.6">AIN3</text>
<text x="55.2" y="95" transform="rotate(-90 55.2 95)">GND</text>
<text x="56.6" y="93.6">ADDR</text>
<text x="58" y="91.1">SDA</text>
<text x="247.9" y="93.6">U4</text>
<text x="265.6" y="93.6">U5</text>
<text x="52.6" y="108.8">GND</text>
<text x="55.4" y="112.6">U2</text>
<text x="50.5" y="115.2">Jetson_Xavier</text>
<text x="77.3" y="116.5">+12VA</text>
<text x="239.4" y="119.8" transform="rotate(-90 239.4 119.8)">5V</text>
<text x="241.9" y="118.9" transform="rotate(-90 241.9 118.9)">A</text>
<text x="244.5" y="118.9" transform="rotate(-90 244.5 118.9)">B</text>
<text x="247" y="118.7" transform="rotate(-90 247 118.7)">Z</text>
<text x="257.2" y="119.8" transform="rotate(-90 257.2 119.8)">5V</text>
<text x="259.7" y="118.9" transform="rotate(-90 259.7 118.9)">A</text>
<text x="262.3" y="118.9" transform="rotate(-90 262.3 118.9)">B</text>
<text x="264.8" y="118.7" transform="rotate(-90 264.8 118.7)">Z</text>
<text x="186.1" y="121.3" transform="rotate(-90 186.1 121.3)">VCC</text>
<text x="188.6" y="121.5" transform="rotate(-90 188.6 121.5)">GND</text>
<text x="191.1" y="123.7" transform="rotate(-90 191.1 123.7)">CAN_H</text>
<text x="193.7" y="123.5" transform="rotate(-90 193.7 123.5)">CAN_L</text>
<text x="196.2" y="122.5" transform="rotate(-90 196.2 122.5)">AUXV</text>
<text x="198.8" y="122.6" transform="rotate(-90 198.8 122.6)">AVCC</text>
<text x="201.3" y="122.8" transform="rotate(-90 201.3 122.8)">AGND</text>
<text x="203.8" y="121.3" transform="rotate(-90 203.8 121.3)">SCK</text>
<text x="206.4" y="122.1" transform="rotate(-90 206.4 122.1)">MISO</text>
<text x="208.9" y="122.1" transform="rotate(-90 208.9 122.1)">MOSI</text>
<text x="211.5" y="123" transform="rotate(-90 211.5 123)">GPIO1</text>
<text x="214" y="123" transform="rotate(-90 214 123)">GPIO2</text>
<text x="216.5" y="123" transform="rotate(-90 216.5 123)">GPIO3</text>
<text x="219.1" y="123" transform="rotate(-90 219.1 123)">GPIO4</text>
<text x="221.6" y="121.1" transform="rotate(-90 221.6 121.1)">RST</text>
<text x="224.2" y="122.7" transform="rotate(-90 224.2 122.7)">BOOT</text>
<text x="226.7" y="122.1" transform="rotate(-90 226.7 122.1)">M0_Z</text>
<text x="229.2" y="122.1" transform="rotate(-90 229.2 122.1)">M1_Z</text>
<text x="236.9" y="121.3" transform="rotate(-90 236.9 121.3)">VCC</text>
<text x="249.6" y="121.5" transform="rotate(-90 249.6 121.5)">GND</text>
<text x="254.6" y="121.3" transform="rotate(-90 254.6 121.3)">VCC</text>
<text x="267.3" y="121.5" transform="rotate(-90 267.3 121.5)">GND</text>
<text x="78" y="131.7">GND</text>
<text x="165.7" y="129.2">GND</text>
<text x="174.4" y="127.9">+12V</text>
<text x="183.4" y="126.6">USB</text>
<text x="277.1" y="131.1">ODrive</text>
<text x="277.1" y="128.5">U3</text>
<text x="183.4" y="134.2">VIN+</text>
<text x="183.4" y="136.8">VIN-</text>
<text x="174.6" y="143.1">GND</text>
<text x="205.1" y="140.7" transform="rotate(-90 205.1 140.7)">C</text>
<text x="207.6" y="140.7" transform="rotate(-90 207.6 140.7)">B</text>
<text x="210.2" y="140.7" transform="rotate(-90 210.2 140.7)">A</text>
<text x="226.7" y="140.7" transform="rotate(-90 226.7 140.7)">R-</text>
<text x="231.8" y="140.7" transform="rotate(-90 231.8 140.7)">R+</text>
<text x="250.8" y="140.7" transform="rotate(-90 250.8 140.7)">C</text>
<text x="253.4" y="140.7" transform="rotate(-90 253.4 140.7)">B</text>
<text x="255.9" y="140.7" transform="rotate(-90 255.9 140.7)">A</text>
<text x="227.5" y="148.2">R2</text>
<text x="212.3" y="154.3">M1</text>
<text x="227.5" y="150.7">2R</text>
<text x="258" y="154.3">M2</text>
<text x="212.7" y="156.9">Brushless_DC_motor</text>
<text x="258.4" y="156.9">Brushless_DC_motor</text>
<text x="77.6" y="180">USB_Isolator</text>
<text x="81.6" y="177.4">U16</text>
</g>
<g font-size="1.8" fill="#a90000">
<text x="185.2" y="21.1" transform="rotate(-90 185.2 21.1)">3</text>
<text x="204.2" y="21.1" transform="rotate(-90 204.2 21.1)">3</text>
<text x="222" y="21.1" transform="rotate(-90 222 21.1)">3</text>
<text x="239.8" y="21.1" transform="rotate(-90 239.8 21.1)">3</text>
<text x="257.6" y="21.1" transform="rotate(-90 257.6 21.1)">3</text>
<text x="275.3" y="21.1" transform="rotate(-90 275.3 21.1)">3</text>
<text x="191.3" y="26.7">2</text>
<text x="210.3" y="26.7">2 U10</text>
<text x="281.4" y="26.7">2</text>
<text x="161.5" y="35" transform="rotate(-90 161.5 35)">1</text>
<text x="185.2" y="33.8" transform="rotate(-90 185.2 33.8)">1</text>
<text x="204.2" y="33.8" transform="rotate(-90 204.2 33.8)">1</text>
<text x="222" y="33.8" transform="rotate(-90 222 33.8)">1</text>
<text x="239.8" y="33.8" transform="rotate(-90 239.8 33.8)">1</text>
<text x="257.6" y="33.8" transform="rotate(-90 257.6 33.8)">1</text>
<text x="275.3" y="33.8" transform="rotate(-90 275.3 33.8)">1</text>
<text x="161.5" y="45.2" transform="rotate(-90 161.5 45.2)">2</text>
<text x="54.4" y="76.9" transform="rotate(-90 54.4 76.9)">8</text>
<text x="35.3" y="82.7" transform="rotate(-90 35.3 82.7)">1</text>
<text x="63" y="82.5">2</text>
<text x="35.3" y="89" transform="rotate(-90 35.3 89)">3</text>
<text x="38.2" y="85.1">2</text>
<text x="45.2" y="85.1">4</text>
<text x="45.2" y="87.6">5</text>
<text x="62.5" y="87.6">10</text>
<text x="45.2" y="90.2">6</text>
<text x="45.2" y="92.7">7</text>
<text x="63" y="92.7">1</text>
<text x="63" y="90.2">9</text>
<text x="54.4" y="97.3" transform="rotate(-90 54.4 97.3)">3</text>
<text x="241" y="101.2" transform="rotate(-90 241 101.2)">A</text>
<text x="243.6" y="101.2" transform="rotate(-90 243.6 101.2)">B</text>
<text x="246.1" y="101.9" transform="rotate(-90 246.1 101.9)">NC</text>
<text x="258.8" y="101.2" transform="rotate(-90 258.8 101.2)">A</text>
<text x="261.4" y="101.2" transform="rotate(-90 261.4 101.2)">B</text>
<text x="263.9" y="101.9" transform="rotate(-90 263.9 101.9)">NC</text>
<text x="236" y="102.4" transform="rotate(-90 236 102.4)">VCC</text>
<text x="238.5" y="102.5" transform="rotate(-90 238.5 102.5)">GND</text>
<text x="253.7" y="102.4" transform="rotate(-90 253.7 102.4)">VCC</text>
<text x="256.3" y="102.5" transform="rotate(-90 256.3 102.5)">GND</text>
<text x="204.2" y="149.3" transform="rotate(-90 204.2 149.3)">1</text>
<text x="206.8" y="149.3" transform="rotate(-90 206.8 149.3)">2</text>
<text x="209.3" y="149.3" transform="rotate(-90 209.3 149.3)">3</text>
<text x="249.9" y="149.3" transform="rotate(-90 249.9 149.3)">1</text>
<text x="252.5" y="149.3" transform="rotate(-90 252.5 149.3)">2</text>
<text x="255" y="149.3" transform="rotate(-90 255 149.3)">3</text>
</g>
<g font-size="1.4" fill="#a90000">
<text x="113.9" y="68.6">3</text>
<text x="113.9" y="71.1">5</text>
<text x="161.8" y="68.6">17</text>
<text x="162.2" y="68.6">1</text>
<text x="162.2" y="66">2</text>
<text x="113.9" y="73.7">7</text>
<text x="161.8" y="76.2">10</text>
<text x="162.2" y="73.7">8</text>
<text x="113.5" y="78.7">11</text>
<text x="113.5" y="83.8">12</text>
<text x="113.5" y="81.3">13</text>
<text x="113.5" y="86.4">15</text>
<text x="113.5" y="88.9">16</text>
<text x="161.8" y="86.4">29</text>
<text x="161.8" y="88.9">31</text>
<text x="113.5" y="91.4">18</text>
<text x="113.5" y="94">22</text>
<text x="161.8" y="91.4">32</text>
<text x="161.8" y="94">33</text>
<text x="113.5" y="99.1">24</text>
<text x="113.5" y="101.6">26</text>
<text x="161.8" y="99.1">35</text>
<text x="161.8" y="96.5">36</text>
<text x="161.8" y="101.6">38</text>
<text x="113.5" y="106.7">19</text>
<text x="113.5" y="104.1">23</text>
<text x="161.8" y="106.7">37</text>
<text x="161.8" y="104.1">40</text>
<text x="113.5" y="109.2">21</text>
<text x="113.5" y="114.3">27</text>
<text x="113.5" y="116.8">28</text>
<text x="161.7" y="119.4">S1</text>
<text x="162.2" y="121.9">6</text>
</g>
<g font-size="1.4" fill="#006464">
<text x="117.9" y="69.3">GPIO2/SDA1</text>
<text x="117.9" y="71.9">GPIO3/SCL1</text>
<text x="156.5" y="69.3">3V3</text>
<text x="156.5" y="66.8">5V0</text>
<text x="117.9" y="74.4">GPIO4/GPIO_GCKL</text>
<text x="149.7" y="77">RXD0/GPIO15</text>
<text x="149.9" y="74.4">TXD0/GPIO14</text>
<text x="117.9" y="79.5">GPIO17/GPIO_GEN0</text>
<text x="117.9" y="82">GPIO27/GPIO_GEN2</text>
<text x="117.9" y="84.6">GPIO18/GPIO_GEN1</text>
<text x="117.9" y="87.1">GPIO22/GPIO_GEN3</text>
<text x="117.9" y="89.7">GPIO23/GPIO_GEN4</text>
<text x="154.7" y="87.1">GPIO5</text>
<text x="154.7" y="89.7">GPIO6</text>
<text x="117.9" y="92.2">GPIO24/GPIO_GEN5</text>
<text x="117.9" y="94.7">GPIO25/GPIO_GEN6</text>
<text x="153.9" y="92.2">GPIO12</text>
<text x="153.9" y="94.7">GPIO13</text>
<text x="117.9" y="99.8">GPIO8/~{SPI_CE0}</text>
<text x="153.9" y="99.8">GPIO19</text>
<text x="153.9" y="97.3">GPIO16</text>
<text x="117.9" y="107.4">GPIO10/SPI_MOSI</text>
<text x="117.9" y="104.9">GPIO11/SPI_SCLK</text>
<text x="117.9" y="102.4">GPIO7/~{SPI_CE1}</text>
<text x="153.9" y="107.4">GPIO26</text>
<text x="153.9" y="102.4">GPIO20</text>
<text x="153.9" y="104.9">GPIO21</text>
<text x="117.9" y="110">GPIO9/SPI_MISO</text>
<text x="117.9" y="115.1">ID_SD</text>
<text x="117.9" y="117.6">ID_SC</text>
<text x="69" y="122.7">DC+</text>
<text x="69.4" y="125.2">DC-</text>
<text x="127.5" y="123.7" transform="rotate(-90 127.5 123.7)">MICRO_HDMI</text>
<text x="132.6" y="123.7" transform="rotate(-90 132.6 123.7)">USB</text>
<text x="135.1" y="123.7" transform="rotate(-90 135.1 123.7)">USB</text>
<text x="137.7" y="123.7" transform="rotate(-90 137.7 123.7)">USB</text>
<text x="140.2" y="123.7" transform="rotate(-90 140.2 123.7)">USB</text>
<text x="142.7" y="123.7" transform="rotate(-90 142.7 123.7)">ETHERNET</text>
<text x="153.8" y="120.1">SHIELD</text>
<text x="155.9" y="122.7">GND</text>
<text x="50" y="168.7" transform="rotate(-90 50 168.7)">USB</text>
<text x="52.6" y="168.7" transform="rotate(-90 52.6 168.7)">USB</text>
<text x="55.1" y="168.7" transform="rotate(-90 55.1 168.7)">USB</text>
<text x="57.7" y="168.7" transform="rotate(-90 57.7 168.7)">USB</text>
<text x="60.2" y="168.7" transform="rotate(-90 60.2 168.7)">ETHERNET</text>
<text x="62.7" y="168.7" transform="rotate(-90 62.7 168.7)">HDMI</text>
<text x="74.2" y="184.9">USB_IN</text>
<text x="85.4" y="184.9">USB_OUT</text>
</g>
</svg>
